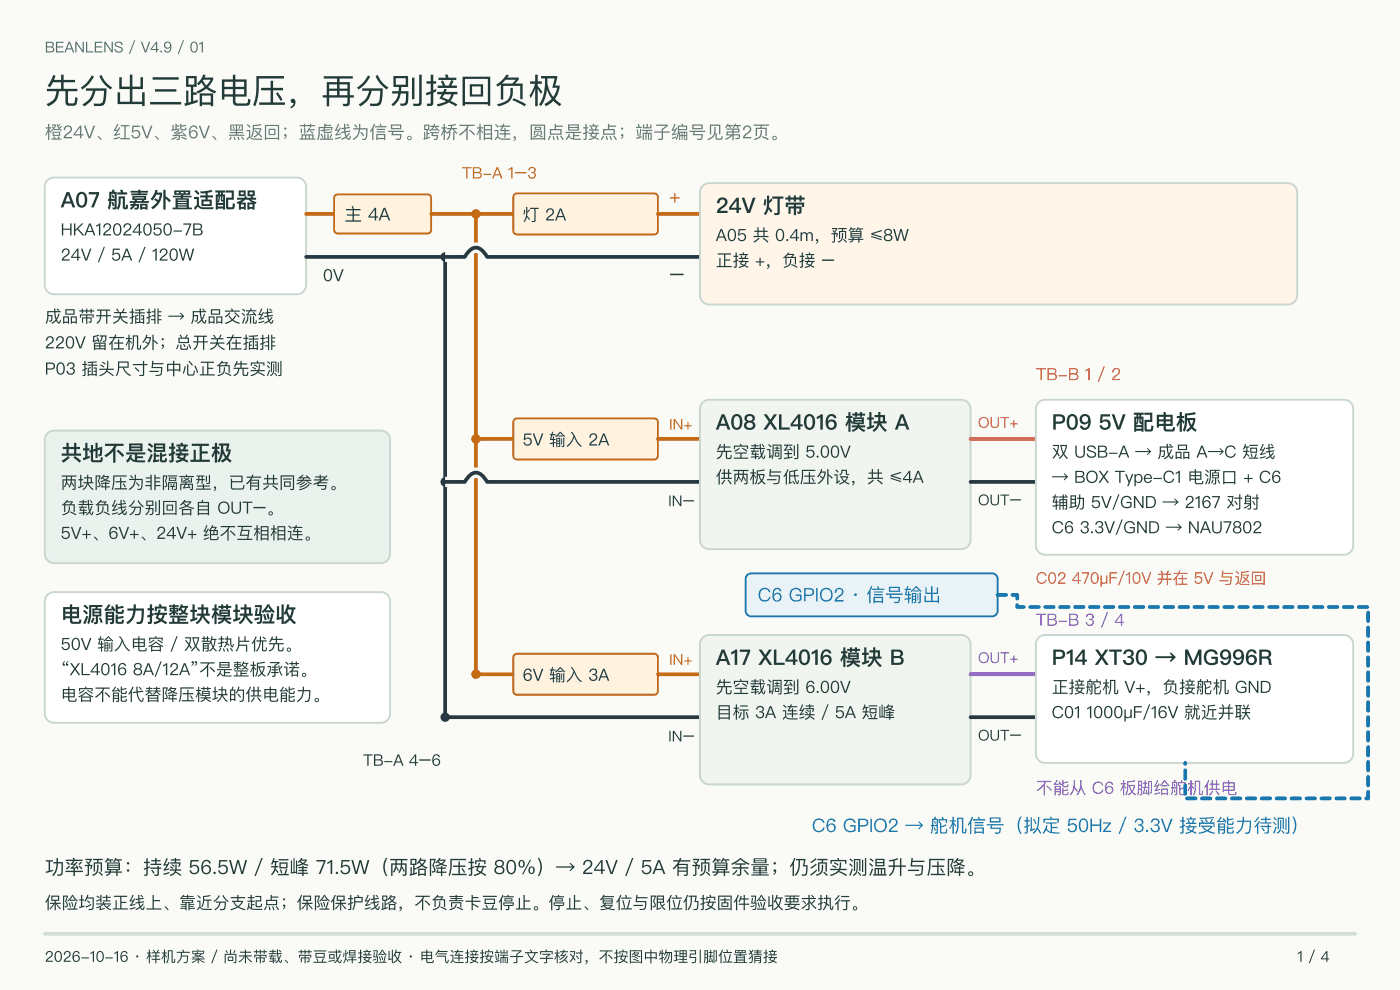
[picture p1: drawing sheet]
<svg xmlns="http://www.w3.org/2000/svg" width="420mm" height="297mm" viewBox="0 0 420 297" stroke-linecap="round" stroke-linejoin="round" font-family="sans-serif">
<path d="M0 0h419.9v297.1h-419.9z" fill="#edf1eb"/>
<path d="M0 0h420.1v297h-420.1z" fill="#fafbf7"/>
<path d="M14.3 54.1l.9-.6 1-.2h72.9a2.8 2.8 0 0 1 2.8 2.8v29.4a2.8 2.8 0 0 1-2.8 2.8h-72.9a2.8 2.8 0 0 1-2.8-2.8v-29.4l.3-1.1z" fill="#fff"/>
<path d="M14.3 54.1l.9-.6 1-.2h72.9a2.8 2.8 0 0 1 2.8 2.8v29.4a2.8 2.8 0 0 1-2.8 2.8h-72.9a2.8 2.8 0 0 1-2.8-2.8v-29.4l.3-1.1z" fill="none" stroke="#c8d6ce" stroke-width=".56"/>
<path d="M91.9 64.2h8.4" fill="none" stroke="#c56b13" stroke-width="1.1"/>
<path d="M100.6 58.6l.8-.3h26.9a1.12 1.12 0 0 1 1.1 1.1v9.5a1.12 1.12 0 0 1-1.1 1.2h-26.9a1.12 1.12 0 0 1-1.1-1.2v-9.5z" fill="#fff2df"/>
<path d="M100.6 58.6l.8-.3h26.9a1.12 1.12 0 0 1 1.1 1.1v9.5a1.12 1.12 0 0 1-1.1 1.2h-26.9a1.12 1.12 0 0 1-1.1-1.2v-9.5z" fill="none" stroke="#c56b13" stroke-width=".56"/>
<path d="M129.4 64.2h13.5v138.1" fill="none" stroke="#c56b13" stroke-width="1.1"/>
<path d="M91.9 77.1h41.7v138.1" fill="none" stroke="#273843" stroke-width="1.1"/>
<circle cx="142.9" cy="64.2" r="1.4" fill="#c56b13"/>
<path d="M142.9 64.2h11.2" fill="none" stroke="#c56b13" stroke-width="1.1"/>
<path d="M154.4 58.4l.8-.4h41.2a1.12 1.12 0 0 1 1.1 1.1v10.1a1.12 1.12 0 0 1-1.1 1.2h-41.2a1.12 1.12 0 0 1-1.1-1.2v-10.1z" fill="#fff2df"/>
<path d="M154.4 58.4l.8-.4h41.2a1.12 1.12 0 0 1 1.1 1.1v10.1a1.12 1.12 0 0 1-1.1 1.2h-41.2a1.12 1.12 0 0 1-1.1-1.2v-10.1z" fill="none" stroke="#c56b13" stroke-width=".56"/>
<path d="M197.5 64.2h12.6" fill="none" stroke="#c56b13" stroke-width="1.1"/>
<circle cx="133.6" cy="77.1" r="1.4" fill="#273843"/>
<path d="M133.6 77.1h5.9a4.9 4.9 0 0 1 3.4-2.8 4.3 4.3 0 0 1 3.3 2.8h63.9" fill="none" stroke="#fafbf7" stroke-width="3.1" stroke-linecap="butt"/>
<path d="M133.6 77.1h5.9a4.9 4.9 0 0 1 3.4-2.8 4.3 4.3 0 0 1 3.3 2.8h63.9" fill="none" stroke="#273843" stroke-width="1.1"/>
<path d="M210.9 55.8l.9-.6 1.1-.3h173.6a2.8 2.8 0 0 1 2.8 2.8v30.9a2.8 2.8 0 0 1-2.8 2.8h-173.6a2.8 2.8 0 0 1-2.8-2.8v-30.9l.2-1z" fill="#fff6e9"/>
<path d="M210.9 55.8l.9-.6 1.1-.3h173.6a2.8 2.8 0 0 1 2.8 2.8v30.9a2.8 2.8 0 0 1-2.8 2.8h-173.6a2.8 2.8 0 0 1-2.8-2.8v-30.9l.2-1z" fill="none" stroke="#c8d6ce" stroke-width=".56"/>
<circle cx="142.9" cy="131.7" r="1.4" fill="#c56b13"/>
<path d="M142.9 131.7h11.2" fill="none" stroke="#c56b13" stroke-width="1.1"/>
<path d="M154.4 125.9l.8-.4h41.2a1.12 1.12 0 0 1 1.1 1.2v10a1.12 1.12 0 0 1-1.1 1.2h-41.2a1.12 1.12 0 0 1-1.1-1.2v-10z" fill="#fff2df"/>
<path d="M154.4 125.9l.8-.4h41.2a1.12 1.12 0 0 1 1.1 1.2v10a1.12 1.12 0 0 1-1.1 1.2h-41.2a1.12 1.12 0 0 1-1.1-1.2v-10z" fill="none" stroke="#c56b13" stroke-width=".56"/>
<path d="M197.5 131.7h12.6" fill="none" stroke="#c56b13" stroke-width="1.1"/>
<circle cx="133.6" cy="144.6" r="1.4" fill="#273843"/>
<path d="M133.6 144.6h5.9a4.9 4.9 0 0 1 3.4-2.8 4.3 4.3 0 0 1 3.3 2.8h63.9" fill="none" stroke="#fafbf7" stroke-width="3.1" stroke-linecap="butt"/>
<path d="M133.6 144.6h5.9a4.9 4.9 0 0 1 3.4-2.8 4.3 4.3 0 0 1 3.3 2.8h63.9" fill="none" stroke="#273843" stroke-width="1.1"/>
<path d="M210.9 120.7l.9-.6 1.1-.2h75.6a2.8 2.8 0 0 1 2.8 2.8v39.2a2.8 2.8 0 0 1-2.8 2.8h-75.6a2.8 2.8 0 0 1-2.8-2.8v-39.2l.2-1z" fill="#f0f5ef"/>
<path d="M210.9 120.7l.9-.6 1.1-.2h75.6a2.8 2.8 0 0 1 2.8 2.8v39.2a2.8 2.8 0 0 1-2.8 2.8h-75.6a2.8 2.8 0 0 1-2.8-2.8v-39.2l.2-1z" fill="none" stroke="#c8d6ce" stroke-width=".56"/>
<path d="M291.3 131.7h19.6" fill="none" stroke="#c4323d" stroke-width="1.1"/>
<path d="M291.3 144.6h19.6" fill="none" stroke="#273843" stroke-width="1.1"/>
<path d="M311.7 120.7l.9-.6 1.1-.2h89.7a2.8 2.8 0 0 1 2.8 2.8v40.9a2.8 2.8 0 0 1-2.8 2.8h-89.7a2.8 2.8 0 0 1-2.8-2.8v-40.9l.2-1z" fill="#fff"/>
<path d="M311.7 120.7l.9-.6 1.1-.2h89.7a2.8 2.8 0 0 1 2.8 2.8v40.9a2.8 2.8 0 0 1-2.8 2.8h-89.7a2.8 2.8 0 0 1-2.8-2.8v-40.9l.2-1z" fill="none" stroke="#c8d6ce" stroke-width=".56"/>
<circle cx="142.9" cy="202.3" r="1.4" fill="#c56b13"/>
<path d="M142.9 202.3h11.2" fill="none" stroke="#c56b13" stroke-width="1.1"/>
<path d="M154.4 196.4l.8-.3h41.2a1.12 1.12 0 0 1 1.1 1.1v10.1a1.12 1.12 0 0 1-1.1 1.1h-41.2a1.12 1.12 0 0 1-1.1-1.1v-10.1z" fill="#fff2df"/>
<path d="M154.4 196.4l.8-.3h41.2a1.12 1.12 0 0 1 1.1 1.1v10.1a1.12 1.12 0 0 1-1.1 1.1h-41.2a1.12 1.12 0 0 1-1.1-1.1v-10.1z" fill="none" stroke="#c56b13" stroke-width=".56"/>
<path d="M197.5 202.3h12.6" fill="none" stroke="#c56b13" stroke-width="1.1"/>
<circle cx="133.6" cy="215.2" r="1.4" fill="#273843"/>
<path d="M133.6 215.2h76.5" fill="none" stroke="#273843" stroke-width="1.1"/>
<path d="M210.9 191.3l.9-.6 1.1-.2h75.6a2.8 2.8 0 0 1 2.8 2.8v39.2a2.8 2.8 0 0 1-2.8 2.8h-75.6a2.8 2.8 0 0 1-2.8-2.8v-39.2l.2-1.1z" fill="#f0f5ef"/>
<path d="M210.9 191.3l.9-.6 1.1-.2h75.6a2.8 2.8 0 0 1 2.8 2.8v39.2a2.8 2.8 0 0 1-2.8 2.8h-75.6a2.8 2.8 0 0 1-2.8-2.8v-39.2l.2-1.1z" fill="none" stroke="#c8d6ce" stroke-width=".56"/>
<path d="M291.3 202.3h19.6" fill="none" stroke="#7b45b5" stroke-width="1.1"/>
<path d="M291.3 215.2h19.6" fill="none" stroke="#273843" stroke-width="1.1"/>
<path d="M311.7 191.3l.9-.6 1.1-.2h89.7a2.8 2.8 0 0 1 2.8 2.8v32.8a2.8 2.8 0 0 1-2.8 2.8h-89.7a2.8 2.8 0 0 1-2.8-2.8v-32.8l.2-1.1z" fill="#fff"/>
<path d="M311.7 191.3l.9-.6 1.1-.2h89.7a2.8 2.8 0 0 1 2.8 2.8v32.8a2.8 2.8 0 0 1-2.8 2.8h-89.7a2.8 2.8 0 0 1-2.8-2.8v-32.8l.2-1.1z" fill="none" stroke="#c8d6ce" stroke-width=".56"/>
<path d="M14.3 130l.9-.6 1-.2h98.1a2.8 2.8 0 0 1 2.8 2.8v34.1a2.8 2.8 0 0 1-2.8 2.8h-98.1a2.8 2.8 0 0 1-2.8-2.8v-34.1l.3-1.1z" fill="#eaf2ee"/>
<path d="M14.3 130l.9-.6 1-.2h98.1a2.8 2.8 0 0 1 2.8 2.8v34.1a2.8 2.8 0 0 1-2.8 2.8h-98.1a2.8 2.8 0 0 1-2.8-2.8v-34.1l.3-1.1z" fill="none" stroke="#c8d6ce" stroke-width=".56"/>
<path d="M14.3 178.5l.9-.7 1-.2h98.1a2.8 2.8 0 0 1 2.8 2.8v33.6a2.8 2.8 0 0 1-2.8 2.8h-98.1a2.8 2.8 0 0 1-2.8-2.8v-33.6l.3-1z" fill="#fff"/>
<path d="M14.3 178.5l.9-.7 1-.2h98.1a2.8 2.8 0 0 1 2.8 2.8v33.6a2.8 2.8 0 0 1-2.8 2.8h-98.1a2.8 2.8 0 0 1-2.8-2.8v-33.6l.3-1z" fill="none" stroke="#c8d6ce" stroke-width=".56"/>
<path d="M224.3 172.5l1.2-.5h72.3a1.68 1.68 0 0 1 1.6 1.7v9.5a1.68 1.68 0 0 1-1.6 1.7h-72.3a1.68 1.68 0 0 1-1.7-1.7v-9.5z" fill="#e9f2f7"/>
<path d="M224.3 172.5l1.2-.5h72.3a1.68 1.68 0 0 1 1.6 1.7v9.5a1.68 1.68 0 0 1-1.6 1.7h-72.3a1.68 1.68 0 0 1-1.7-1.7v-9.5z" fill="none" stroke="#1777ae" stroke-width=".56"/>
<path d="M299 178.1l3-.2a.56 .56 0 0 1 .5 .6 .56 .56 0 0 1-.5 .5h-2.8l-.3-.4zM303.5 178.1l.4-.2 1.7 .1 .3 .4v1.2a.56 .56 0 0 1-.6 .6 .56 .56 0 0 1-.5-.6v-1.1h.5v.5h-1.5l-.4-.4zM304.9 181.2l.5-.2 .4 .3 .1 .8h-.6v-.5h2a.56 .56 0 0 1 .5 .5 .56 .56 0 0 1-.5 .6l-2.3-.1-.2-.5zM308.8 181.7l3-.1a.56 .56 0 0 1 .5 .5 .56 .56 0 0 1-.5 .6l-2.8-.1-.3-.4zM313.3 181.7l2.9-.1a.56 .56 0 0 1 .6 .5 .56 .56 0 0 1-.6 .6l-2.7-.1-.3-.4zM317.8 181.7l2.9-.1a.56 .56 0 0 1 .6 .5 .56 .56 0 0 1-.6 .6l-2.7-.1-.3-.4zM322.3 181.7l2.9-.1a.56 .56 0 0 1 .6 .5 .56 .56 0 0 1-.6 .6l-2.7-.1-.4-.4zM326.8 181.7l2.9-.1a.56 .56 0 0 1 .5 .5 .56 .56 0 0 1-.5 .6l-2.8-.1-.3-.4zM331.2 181.7l3-.1a.56 .56 0 0 1 .5 .5 .56 .56 0 0 1-.5 .6l-2.8-.1-.3-.4zM335.7 181.7l2.9-.1a.56 .56 0 0 1 .6 .5 .56 .56 0 0 1-.6 .6l-2.7-.1-.3-.4zM340.2 181.7l2.9-.1a.56 .56 0 0 1 .6 .5 .56 .56 0 0 1-.6 .6l-2.7-.1-.3-.4zM344.7 181.7l2.9-.1a.56 .56 0 0 1 .6 .5 .56 .56 0 0 1-.6 .6l-2.7-.1-.4-.4zM349.2 181.7l2.9-.1a.56 .56 0 0 1 .6 .5 .56 .56 0 0 1-.6 .6l-2.7-.1-.4-.4zM353.7 181.7l2.9-.1a.56 .56 0 0 1 .5 .5 .56 .56 0 0 1-.5 .6l-2.8-.1-.3-.4zM358.1 181.7l3-.1a.56 .56 0 0 1 .5 .5 .56 .56 0 0 1-.5 .6l-2.8-.1-.3-.4zM362.6 181.7l2.9-.1a.56 .56 0 0 1 .6 .5 .56 .56 0 0 1-.6 .6l-2.7-.1-.3-.4zM367.1 181.7l2.9-.1a.56 .56 0 0 1 .6 .5 .56 .56 0 0 1-.6 .6l-2.7-.1-.4-.4zM371.6 181.7l2.9-.1a.56 .56 0 0 1 .6 .5 .56 .56 0 0 1-.6 .6l-2.7-.1-.4-.4zM376.1 181.7l2.9-.1a.56 .56 0 0 1 .5 .5 .56 .56 0 0 1-.5 .6l-2.8-.1-.3-.4zM380.5 181.7l3-.1a.56 .56 0 0 1 .5 .5 .56 .56 0 0 1-.5 .6l-2.8-.1-.3-.4zM385 181.7l2.9-.1a.56 .56 0 0 1 .6 .5 .56 .56 0 0 1-.6 .6l-2.7-.1-.3-.4zM389.5 181.7l2.9-.1a.56 .56 0 0 1 .6 .5 .56 .56 0 0 1-.6 .6l-2.7-.1-.3-.4zM394 181.7l2.9-.1a.56 .56 0 0 1 .6 .5 .56 .56 0 0 1-.6 .6l-2.7-.1-.4-.4zM398.5 181.7l2.9-.1a.56 .56 0 0 1 .6 .5 .56 .56 0 0 1-.6 .6l-2.7-.1-.4-.4zM403 181.7l2.9-.1a.56 .56 0 0 1 .5 .5 .56 .56 0 0 1-.5 .6l-2.8-.1-.3-.4zM407.4 181.7l3-.1a.56 .56 0 0 1 .5 .5 .56 .56 0 0 1-.5 .6l-2.8-.1-.3-.4zM410.2 183.4l.5-.2 .5 .4v2.7a.56 .56 0 0 1-.6 .6 .56 .56 0 0 1-.5-.6zM410.2 187.9l.5-.2 .5 .4v2.7a.56 .56 0 0 1-.6 .6 .56 .56 0 0 1-.5-.6zM410.2 192.4l.5-.2 .5 .3v2.8a.56 .56 0 0 1-.6 .5 .56 .56 0 0 1-.5-.5zM410.2 196.8l.5-.1 .5 .3v2.8a.56 .56 0 0 1-.6 .5 .56 .56 0 0 1-.5-.5zM410.2 201.3l.5-.1 .5 .3v2.7a.56 .56 0 0 1-.6 .6 .56 .56 0 0 1-.5-.6zM410.2 205.8l.5-.1 .5 .3v2.7a.56 .56 0 0 1-.6 .6 .56 .56 0 0 1-.5-.6zM410.2 210.3l.5-.2 .5 .4v2.7a.56 .56 0 0 1-.6 .6 .56 .56 0 0 1-.5-.6zM410.2 214.8l.5-.2 .5 .4v2.7a.56 .56 0 0 1-.6 .5 .56 .56 0 0 1-.5-.5zM410.2 219.3l.5-.2 .5 .3v2.8a.56 .56 0 0 1-.6 .5 .56 .56 0 0 1-.5-.5zM410.2 223.7l.5-.1 .5 .3v2.7a.56 .56 0 0 1-.6 .6 .56 .56 0 0 1-.5-.6zM410.2 228.2l.5-.1 .5 .3v2.7a.56 .56 0 0 1-.6 .6 .56 .56 0 0 1-.5-.6zM410.2 232.7l.5-.2 .5 .4v2.7a.56 .56 0 0 1-.6 .6 .56 .56 0 0 1-.5-.6zM410.2 237.2l.5-.2 .5 .4v2.1l-.4 .6h-.7a.56 .56 0 0 1-.6-.6 .56 .56 0 0 1 .6-.5h.5v.5h-.5zM405.2 239.1l2.9-.1a.56 .56 0 0 1 .6 .5 .56 .56 0 0 1-.6 .6h-2.7l-.4-.5zM400.7 239.1l2.9-.1a.56 .56 0 0 1 .6 .5 .56 .56 0 0 1-.6 .6h-2.7l-.3-.5zM396.2 239.1l3-.1a.56 .56 0 0 1 .5 .5 .56 .56 0 0 1-.5 .6h-2.8l-.3-.5zM391.8 239.1l2.9-.1a.56 .56 0 0 1 .5 .5 .56 .56 0 0 1-.5 .6h-2.8l-.3-.5zM387.3 239.1l2.9-.1a.56 .56 0 0 1 .5 .5 .56 .56 0 0 1-.5 .6h-2.7l-.4-.5zM382.8 239.1l2.9-.1a.56 .56 0 0 1 .6 .5 .56 .56 0 0 1-.6 .6h-2.7l-.4-.5zM378.3 239.1l2.9-.1a.56 .56 0 0 1 .6 .5 .56 .56 0 0 1-.6 .6h-2.7l-.3-.5zM373.8 239.1l2.9-.1a.56 .56 0 0 1 .6 .5 .56 .56 0 0 1-.6 .6h-2.7l-.3-.5zM369.3 239.1l3-.1a.56 .56 0 0 1 .5 .5 .56 .56 0 0 1-.5 .6h-2.8l-.3-.5zM364.9 239.1l2.9-.1a.56 .56 0 0 1 .5 .5 .56 .56 0 0 1-.5 .6h-2.8l-.3-.5zM360.4 239.1l2.9-.1a.56 .56 0 0 1 .6 .5 .56 .56 0 0 1-.6 .6h-2.7l-.4-.5zM355.9 239.1l2.9-.1a.56 .56 0 0 1 .6 .5 .56 .56 0 0 1-.6 .6h-2.7l-.4-.5zM355.3 235.2l.5-.1 .5 .3v2.7a.56 .56 0 0 1-.6 .6 .56 .56 0 0 1-.5-.6zM355.3 230.7l.5-.1 .5 .3v2.8a.56 .56 0 0 1-.6 .5 .56 .56 0 0 1-.5-.5zM355.2 229a.65 .65 0 0 1 1.3 0 .65 .65 0 0 1-1.3 0z" fill="#1777ae"/>
<path d="M13.4 280.1h393.3" fill="none" stroke="#d2ddd6" stroke-width="1.1"/>
<text font-size="10.4" fill="#233b38" x="13.4" y="30.9">先分出三路电压，再分别接回负极</text>
<g font-size="6.4" fill="#233b38">
<text x="18.2" y="62.2">A07 航嘉外置适配器</text>
<text x="214.8" y="63.9">24V 灯带</text>
<text x="214.8" y="128.9">A08 XL4016 模块 A</text>
<text x="315.7" y="128.9">P09</text>
<text x="329.8" y="128.9">5V 配电板</text>
<text x="18.2" y="138.1">共地不是混接正极</text>
<text x="18.2" y="186.6">电源能力 按整块模块验收</text>
<text x="214.8" y="199.5">A17 XL4016 模块 B</text>
<text x="315.7" y="199.5">P14 XT30 → MG996R</text>
</g>
<text font-size="5.9" fill="#233b38" x="13.4" y="262.2">功率预算：持续 56.5W / 短峰 71.5W（两路降压按 80%）→ 24V / 5A 有预算余量；仍须实测温升与压降。</text>
<text font-size="5.6" fill="#c56b13" x="200.8" y="60.8">+</text>
<text font-size="5.6" fill="#233b38" x="200.8" y="84.4">−</text>
<g font-size="5.6" fill="#1777ae">
<text x="227.4" y="180.4">C6 GPIO2 · 信号输出</text>
<text x="243.7" y="249.6">C6 GPIO2 → 舵机信号（拟定 50Hz / 3.3V 接受能力 待测）</text>
</g>
<text font-size="5.3" fill="#657a73" x="13.4" y="41.5">橙24V、红5V、紫6V、黑返回；蓝虚线为信号。跨桥不相连，圆点是接点；端子编号见第2页。</text>
<text font-size="5.3" fill="#233b38" x="103.4" y="66.1">主 4A</text>
<g font-size="5" fill="#233b38">
<text x="18.2" y="70.6">HKA12024050-7B</text>
<text x="156.9" y="66.1">灯 2A</text>
<text x="214.8" y="72.3">A05 共 0.4m，预算 ≤8W</text>
<text x="18.2" y="78.2">24V / 5A / 120W</text>
<text x="214.8" y="79.9">正接 +，负接 −</text>
<text x="96.9" y="84.4">0V</text>
<text x="13.4" y="96.7">成品带开关插排 → 成品交流线</text>
<text x="13.4" y="104.5">220V 留在机外；总开关在插排</text>
<text x="13.4" y="112.4">P03 插头尺寸与中心正负先实测</text>
<text x="156.9" y="133.6">5V 输入 2A</text>
<text x="214.8" y="137.3">先空载调到 5.00V</text>
<text x="315.7" y="137.3">双 USB-A → 成品 A→C 短线</text>
<text x="18.2" y="146.5">两块降压为非隔离型，已有共同参考。</text>
<text x="214.8" y="144.9">供两板与低压外设，共 ≤4A</text>
<text x="315.7" y="144.9">→ BOX Type-C1 电源口 + C6</text>
<text x="18.2" y="154.1">负载负线分别回各自 OUT−。</text>
<text x="315.7" y="152.4">辅助 5V/GND → 2167 对射</text>
<text x="18.2" y="161.7">5V+、6V+、24V+ 绝不互相相连。</text>
<text x="315.7" y="160">C6</text>
<text x="324" y="160">3.3V/GND → NAU7802</text>
<text x="18.2" y="195">50V 输入电容 / 双散热片 优先。</text>
<text x="18.2" y="202.6">“XL4016</text>
<text x="39.9" y="202.6">8A/12A”不是整板承诺。</text>
<text x="156.9" y="204.2">6V 输入 3A</text>
<text x="214.8" y="207.9">先空载调到 6.00V</text>
<text x="315.7" y="207.9">正接舵机 V+，负接舵机 GND</text>
<text x="18.2" y="210.1">电容不能代替降压模块的供电能力 。</text>
<text x="214.8" y="215.4">目 标 3A 连续 / 5A 短峰</text>
<text x="315.7" y="215.4">C01</text>
<text x="326.1" y="215.4">1000µF/16V 就近并联</text>
<text x="13.4" y="272.6">保险均装正线上、靠近分支起点；保险保护线路，不负责卡豆停止。停止、复位与限位仍按固件验收要求执行。</text>
</g>
<text font-size="5" fill="#c4323d" x="310.9" y="114">TB-B 1 / 2</text>
<g font-size="5" fill="#7b45b5">
<text x="310.9" y="187.7">TB-B 3 / 4</text>
<text x="310.9" y="238.1">不能从 C6 板脚给舵</text>
<text x="356.2" y="238.1">机供电</text>
</g>
<text font-size="4.8" fill="#c56b13" x="138.6" y="53.5">TB-A 1–3</text>
<g font-size="4.8" fill="#c4323d">
<text x="310.9" y="175.1">C02</text>
<text x="321.7" y="175.1">470µF/10V 并在 5V 与返回</text>
</g>
<text font-size="4.8" fill="#233b38" x="109" y="229.7">TB-A 4–6</text>
<text font-size="4.5" fill="#47786b" x="13.4" y="15.7">BEANLENS / V4.9 / 01</text>
<g font-size="4.5" fill="#c56b13">
<text x="200.8" y="128.9">IN+</text>
<text x="200.8" y="199.5">IN+</text>
</g>
<text font-size="4.5" fill="#c4323d" x="293.5" y="128.3">OUT+</text>
<g font-size="4.5" fill="#233b38">
<text x="200.6" y="151.9">IN−</text>
<text x="293.5" y="151.6">OUT−</text>
<text x="200.6" y="222.4">IN−</text>
<text x="293.5" y="222.2">OUT−</text>
<text x="13.4" y="288.6">2026-10-16 · 样机方案 / 尚未带载、带豆或焊接验收 · 电气连接按端子文字核对，不按图中物理引脚位置猜接</text>
<text x="389.3" y="288.6">1 / 4</text>
</g>
<text font-size="4.5" fill="#7b45b5" x="293.5" y="198.9">OUT+</text>
</svg>
